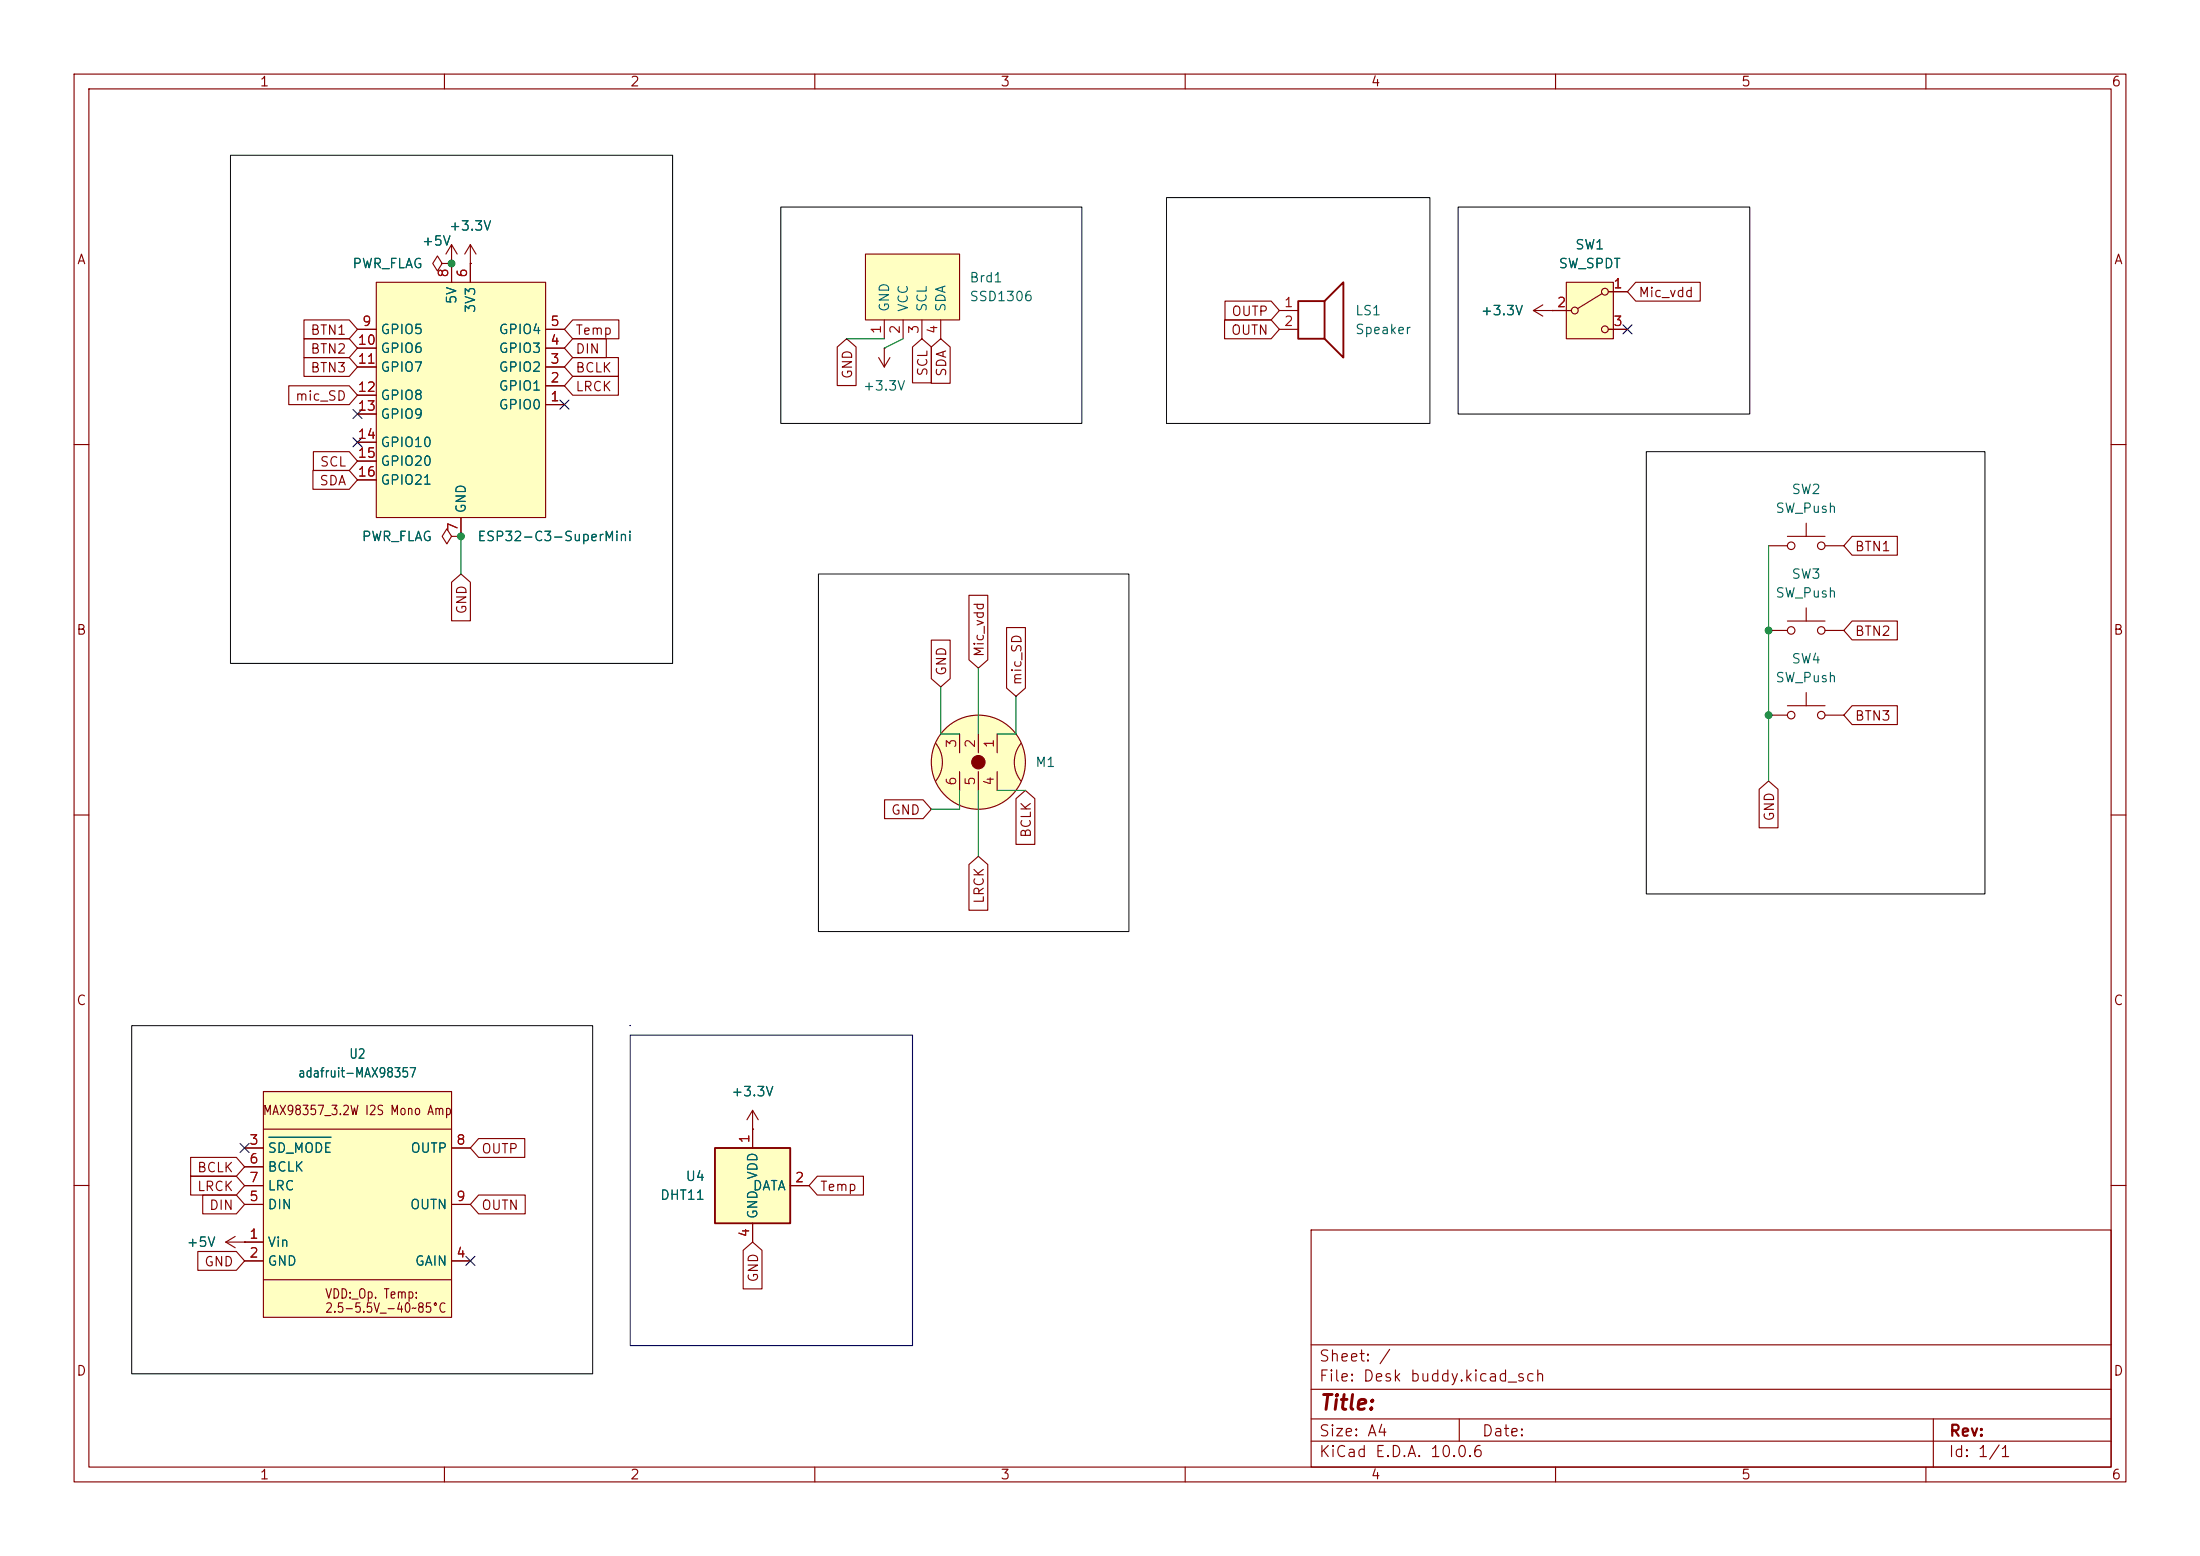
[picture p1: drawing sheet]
<svg xmlns="http://www.w3.org/2000/svg" width="297mm" height="210mm" viewBox="0 0 297 210" stroke-linecap="round" stroke-linejoin="round" font-family="sans-serif">
<g fill="none" stroke="#840000" stroke-width=".15">
<path d="M10 10h277v190h-277zM12 12h273v186h-273zM60 10v2M110 10v2M160 10v2M210 10v2M260 10v2M118.6 48.3l.8 1.2M119.4 47h.1M119.4 47v2.5M120.1 48.3l-.7 1.2M207 41.9l1.3 .8"/>
<path d="M207 41.9h2.5M208.3 41.1l-1.3 .8M209.5 41.9h.1M10 60h2M285 60h2M10 110h2M285 110h2M10 160h2M177 166h108v32h-108zM285 160h2M60 198v2M110 198v2"/>
<path d="M160 198v2M177 194.5h108M177 191.5h108M177 187.5h108M177 181.5h108M197 191.5v3M210 198v2M260 198v2M261 191.5v6.5"/>
</g>
<path d="M116.8 34.3h12.7v8.9h-12.7z" fill="#ffffc2"/>
<g fill="none" stroke="#840000" stroke-width=".15">
<path d="M116.8 34.3h12.7v8.9h-12.7zM119.4 43.2v2.5M121.9 43.2v2.5M124.5 43.2v2.5M127 43.2v2.5M238.8 73.7h2.5M241.3 72.4h5.1M243.8 70.6v1.8M246.4 73.7h2.5M238.8 96.5h2.5M238.8 85.1h2.5M241.3 95.3h5.1"/>
<path d="M241.3 83.8h5.1M243.8 82v1.8M243.8 93.5v1.8M246.4 96.5h2.5M246.4 85.1h2.5"/>
<circle cx="241.8" cy="73.7" r=".51"/>
<circle cx="245.9" cy="73.7" r=".51"/>
<circle cx="241.8" cy="85.1" r=".51"/>
<circle cx="241.8" cy="96.5" r=".51"/>
<circle cx="245.9" cy="96.5" r=".51"/>
<circle cx="245.9" cy="85.1" r=".51"/>
</g>
<path d="M35.6 147.3h25.4v30.5h-25.4z" fill="#ffffc2"/>
<path d="M33 154.9h2.6M33 157.5h2.6M35.6 147.3h25.4v30.5h-25.4zM35.6 152.4h25.4M61 154.9h2.5M33 167.6h2.6M33 170.2h2.6M33 162.6h2.6M33 160h2.6M35.6 172.7h25.4M61 170.2h2.5M61 162.6h2.5" fill="none" stroke="#840000" stroke-width=".15"/>
<path d="M36.3 153.5h8.4" fill="none" stroke="#006464" stroke-width=".15"/>
<path d="M50.8 38.1h22.9v31.8h-22.9z" fill="#ffffc2"/>
<g fill="none" stroke="#840000" stroke-width=".15">
<path d="M50.8 38.1h22.9v31.8h-22.9zM59.7 35.6l-.6-1.1-.7 1.1 .7 1 .6-1h1.3M61 35.6h.1M61 33v5.1M61 33l-.8 1.3M61 33l.7 1.3M63.5 35.6h.1M63.5 33v5.1M63.5 33l-.8 1.3M63.5 33l.8 1.3M48.3 49.5h2.5M48.3 47h2.5"/>
<path d="M48.3 44.5h2.5M48.3 53.3h2.5M48.3 55.9h2.5M48.3 59.7h2.5M73.7 54.6h2.5M73.7 52.1h2.5M73.7 49.5h2.5M73.7 47h2.5M73.7 44.5h2.5M172.7 44.5h2.6M172.7 41.9h2.6M48.3 62.2h2.5"/>
<path d="M48.3 64.8h2.5M61 72.4l-.7-1-.6 1 .6 1 .7-1h1.2M62.2 72.4h.1M62.2 69.9v2.5M129.5 99.1v2.5M132.1 99.1v2.5M134.6 99.1v2.5M126.3 100.3a4 4 0 0 1 0 5.1M129.5 104.1v2.6M132.1 104.1v2.6M134.6 104.1v2.6M137.8 100.3a4 4 0 0 0 0 5.1"/>
<path d="M101.6 152.4h.1M101.6 149.9l-.8 1.2M101.6 149.9l.8 1.2M101.6 149.9v2.5M30.5 167.6l1.2 .8M30.5 167.6h2.5M31.7 166.9l-1.2 .7M33 167.6h.1"/>
<circle cx="132.1" cy="102.9" r="6.3"/>
</g>
<circle cx="132.1" cy="102.9" r="6.3" fill="#ffffc2" stroke="#ffffc2" stroke-width=".14"/>
<circle cx="132.1" cy="102.9" r=".9" fill="#840000" stroke="#840000" stroke-width=".15"/>
<path d="M175.3 40.6h3.5v5.1h-3.5zM178.8 40.6l2.6-2.5v10.2l-2.6-2.6" fill="none" stroke="#840000" stroke-width=".25"/>
<path d="M96.5 154.9h10.2v10.2h-10.2z" fill="#ffffc2"/>
<path d="M96.5 154.9h10.2v10.2h-10.2z" fill="none" stroke="#840000" stroke-width=".25"/>
<path d="M101.6 152.4v2.5M101.6 165.1v2.5M106.7 160h2.5" fill="none" stroke="#840000" stroke-width=".15"/>
<path d="M211.5 38.1h6.3v7.6h-6.3z" fill="#ffffc2"/>
<g fill="none" stroke="#840000" stroke-width=".15">
<path d="M61 35.6h.1M61 35.6v2.5M63.5 35.6h.1M63.5 35.6v2.5M211.5 38.1h6.3v7.6h-6.3zM216.3 39.6l-3.3 2.1M217.2 39.4h2.5M220.8 38.1h8.7v2.5h-8.7l-1.1-1.2zM39 52.1h8.1l1.2 1.2-1.2 1.3h-8.1zM41 48.3h6.1l1.2 1.2-1.2 1.3h-6.1zM41 43.2h6.1l1.2 1.3-1.2 1.2h-6.1zM41 45.7h6.1l1.2 1.3-1.2 1.3h-6.1z"/>
<path d="M48.3 44.5h2.5M48.3 49.5h2.5M48.3 47h2.5M48.3 53.3h2.5M48.3 55.9h2.5M48.3 59.7h2.5M73.7 44.5h2.5M73.7 54.6h2.5M73.7 52.1h2.5M73.7 49.5h2.5M73.7 47h2.5M77.3 50.8h6.2v2.5h-6.2l-1.1-1.2z"/>
<path d="M77.3 43.2h6.2v2.5h-6.2l-1.1-1.2zM77.3 45.7h4.6v2.6h-4.6l-1.1-1.3zM77.3 48.3h6.2v2.5h-6.2l-1.1-1.3zM113 46.8l1.3-1.1 1.3 1.1v5.2h-2.6zM123.2 46.8l1.3-1.1 1.2 1.1v4.9h-2.5zM125.7 46.8l1.3-1.1 1.3 1.1v4.9h-2.6zM165.3 43.2h6.3l1.1 1.3-1.1 1.2h-6.3zM165.4 40.6h6.2l1.1 1.3-1.1 1.3h-6.2zM209.5 41.9h.1M209.5 41.9h2.6M217.2 44.5h2.5M42.2 63.5h4.9l1.2 1.3-1.2 1.2h-4.9z"/>
<path d="M42.3 61h4.8l1.2 1.2-1.2 1.3h-4.8zM48.3 62.2h2.5M48.3 64.8h2.5M61 78.6l1.2-1.1 1.3 1.1v5.2h-2.5zM62.2 72.4h.1M62.2 69.9v2.5M250 72.4h6.1v2.5h-6.1l-1.1-1.2zM125.7 86.4h2.6v5.2l-1.3 1.1-1.3-1.1zM130.8 80.3h2.6v8.8l-1.3 1.1-1.3-1.1zM135.9 84.7h2.5v8.2l-1.2 1.1-1.3-1.1zM250 95.2h6.1v2.6h-6.1l-1.1-1.3zM250 83.8h6.1v2.6h-6.1l-1.1-1.3z"/>
<path d="M119.4 107.9h5.2l1.1 1.3-1.1 1.3h-5.2zM130.8 116.7l1.3-1.1 1.3 1.1v6.2h-2.6zM137.2 107.8l1.2-1.1 1.3 1.1v6.2h-2.5zM237.5 106.5l1.3-1.1 1.2 1.1v5.2h-2.5zM25.7 158.7h6.2l1.1 1.3-1.1 1.3h-6.2zM25.7 156.2h6.2l1.1 1.3-1.1 1.3h-6.2zM33 154.9h2.6M33 157.5h2.6M61 154.9h2.5M64.6 153.7h6.2v2.5h-6.2l-1.1-1.3zM101.6 152.4h.1M101.6 152.4v2.5"/>
<path d="M110.3 158.7h6.3v2.6h-6.3l-1.1-1.3zM26.7 168.9h5.2l1.1 1.3-1.1 1.3h-5.2zM27.4 161.3h4.5l1.1 1.3-1.1 1.2h-4.5zM33 167.6h.1M33 160h2.6M33 167.6h2.6M33 170.2h2.6M33 162.6h2.6M61 170.2h2.5M61 162.6h2.5M64.6 161.3h6.3v2.5h-6.3l-1.1-1.2zM100.3 168.8l1.3-1.2 1.3 1.2v5.2h-2.6z"/>
<path d="M101.6 165.1v2.5M106.7 160h2.5"/>
<circle cx="216.7" cy="39.4" r=".46"/>
<circle cx="212.6" cy="41.9" r=".46"/>
<circle cx="216.7" cy="44.5" r=".46"/>
</g>
<path d="M114.3 45.7h5.1M121.9 45.7l-2.5 1.3M62.2 72.4v5.1M238.8 73.7v31.7M127 92.7v6.4h2.5M132.1 90.2v8.9M137.2 94v5.1h-2.6M129.5 106.7v2.5h-3.8M132.1 106.7v8.9M134.6 106.7h3.8" fill="none" stroke="#009600" stroke-width=".15"/>
<path d="M47.7 59.1l1.2 1.2M47.7 55.3l1.2 1.2M48.9 59.1l-1.2 1.2M48.9 55.3l-1.2 1.2M75.6 54l1.2 1.2M76.8 54l-1.2 1.2M219.1 43.8l1.2 1.3M220.3 43.8l-1.2 1.3M32.4 154.3l1.2 1.2M33.6 154.3l-1.2 1.2M62.9 169.6l1.2 1.2M64.1 169.6l-1.2 1.2" fill="none" stroke="#000084" stroke-width=".15"/>
<path d="M31.1 21h59.7v68.5h-59.7zM105.4 27.9h40.6v29.3h-40.6zM157.5 26.7h35.5v30.5h-35.5zM196.8 27.9h39.4v28h-39.4zM110.5 77.5h41.9v48.2h-41.9zM222.2 61h45.8v59.7h-45.8zM17.8 138.4h62.2v47h-62.2z" fill="none" stroke="#000" stroke-width=".14"/>
<path d="M85.1 138.4h.1M85.1 139.7h38.1v41.9h-38.1z" fill="none" stroke="#0000c2" stroke-width=".15"/>
<path d="M36.3 153.5h8.4" fill="none" stroke="#006464" stroke-width=".15"/>
<g fill="#009600" stroke="#009600" stroke-width=".14">
<circle cx="238.8" cy="96.5" r=".46"/>
<circle cx="238.8" cy="85.1" r=".46"/>
<circle cx="62.2" cy="72.4" r=".46"/>
<circle cx="61" cy="35.6" r=".46"/>
</g>
<text font-size="2" fill="#840000" x="178" y="190.8">Title:</text>
<g font-size="1.5" fill="#840000">
<text x="178" y="184.1">Sheet: /</text>
<text x="178" y="186.8">File: Desk buddy.kicad_sch</text>
<text x="178" y="197">KiCad E.D.A. 10.0.6</text>
<text x="178" y="194.2">Size: A4</text>
<text x="200" y="194.2">Date:</text>
<text x="263" y="197">Id: 1/1</text>
<text x="263" y="194.2">Rev:</text>
</g>
<g font-size="1.3" fill="#840000">
<text x="35" y="12">1</text>
<text x="85" y="12">2</text>
<text x="135" y="12">3</text>
<text x="185" y="12">4</text>
<text x="235" y="12">5</text>
<text x="285" y="12">6</text>
<text x="10.3" y="36">A</text>
<text x="285.3" y="36">A</text>
<text x="221.1" y="40.4">Mic_vdd</text>
<text x="41.8" y="45.5">BTN1</text>
<text x="77.6" y="45.5">Temp</text>
<text x="166.1" y="45.5">OUTN</text>
<text x="166.2" y="43">OUTP</text>
<text x="41.8" y="50.6">BTN3</text>
<text x="41.8" y="48">BTN2</text>
<text x="77.6" y="53.1">LRCK</text>
<text x="77.6" y="48">DIN</text>
<text x="77.6" y="50.6">BCLK</text>
<text x="115.4" y="51.2" transform="rotate(-90 115.4 51.2)">GND</text>
<text x="125.5" y="50.9" transform="rotate(-90 125.5 50.9)">SCL</text>
<text x="128.1" y="50.9" transform="rotate(-90 128.1 50.9)">SDA</text>
<text x="39.8" y="54.4">mic_SD</text>
<text x="43" y="65.8">SDA</text>
<text x="43.1" y="63.3">SCL</text>
<text x="250.3" y="74.7">BTN1</text>
<text x="63.3" y="83" transform="rotate(-90 63.3 83)">GND</text>
<text x="10.2" y="86">B</text>
<text x="133.1" y="88.8" transform="rotate(-90 133.1 88.8)">Mic_vdd</text>
<text x="250.3" y="86.1">BTN2</text>
<text x="285.2" y="86">B</text>
<text x="128.1" y="91.3" transform="rotate(-90 128.1 91.3)">GND</text>
<text x="138.2" y="92.6" transform="rotate(-90 138.2 92.6)">mic_SD</text>
<text x="250.3" y="97.6">BTN3</text>
<text x="120.2" y="110.3">GND</text>
<text x="139.5" y="113.2" transform="rotate(-90 139.5 113.2)">BCLK</text>
<text x="239.8" y="110.9" transform="rotate(-90 239.8 110.9)">GND</text>
<text x="133.1" y="122.1" transform="rotate(-90 133.1 122.1)">LRCK</text>
<text x="10.2" y="136">C</text>
<text x="285.2" y="136">C</text>
<text x="35.4" y="150.8">MAX98357_3.2W I2S Mono Amp</text>
<text x="64.9" y="156">OUTP</text>
<text x="26.5" y="161.1">LRCK</text>
<text x="26.5" y="158.5">BCLK</text>
<text x="110.6" y="161.1">Temp</text>
<text x="28.2" y="163.6">DIN</text>
<text x="64.9" y="163.6">OUTN</text>
<text x="27.5" y="171.2">GND</text>
<text x="102.7" y="173.2" transform="rotate(-90 102.7 173.2)">GND</text>
<text x="43.8" y="175.6">VDD:_Op. Temp:</text>
<text x="43.8" y="177.5">2.5-5.5V_-40~85°C</text>
<text x="10.2" y="186">D</text>
<text x="285.2" y="186">D</text>
<text x="35" y="200">1</text>
<text x="85" y="200">2</text>
<text x="135" y="200">3</text>
<text x="185" y="200">4</text>
<text x="235" y="200">5</text>
<text x="285" y="200">6</text>
</g>
<g font-size="1.3" fill="#006464">
<text x="56.9" y="33.5">+5V</text>
<text x="60.5" y="31.4">+3.3V</text>
<text x="212.6" y="34">SW1</text>
<text x="47.5" y="36.5">PWR_FLAG</text>
<text x="61.9" y="41.1" transform="rotate(-90 61.9 41.1)">5V</text>
<text x="130.8" y="38.4">Brd1</text>
<text x="130.8" y="41">SSD1306</text>
<text x="210.3" y="36.5">SW_SPDT</text>
<text x="51.3" y="45.4">GPIO5</text>
<text x="51.3" y="48">GPIO6</text>
<text x="64.5" y="42.3" transform="rotate(-90 64.5 42.3)">3V3</text>
<text x="67.2" y="48">GPIO3</text>
<text x="67.2" y="45.4">GPIO4</text>
<text x="120.3" y="42.2" transform="rotate(-90 120.3 42.2)">GND</text>
<text x="122.9" y="42.2" transform="rotate(-90 122.9 42.2)">VCC</text>
<text x="125.4" y="42.2" transform="rotate(-90 125.4 42.2)">SCL</text>
<text x="128" y="42.2" transform="rotate(-90 128 42.2)">SDA</text>
<text x="182.9" y="42.9">LS1</text>
<text x="182.9" y="45.4">Speaker</text>
<text x="199.8" y="42.9">+3.3V</text>
<text x="51.3" y="50.5">GPIO7</text>
<text x="67.2" y="53">GPIO1</text>
<text x="67.2" y="50.5">GPIO2</text>
<text x="116.4" y="53">+3.3V</text>
<text x="51.3" y="54.3">GPIO8</text>
<text x="51.3" y="56.8">GPIO9</text>
<text x="67.2" y="55.6">GPIO0</text>
<text x="51.3" y="60.7">GPIO10</text>
<text x="51.3" y="63.2">GPIO20</text>
<text x="51.3" y="65.7">GPIO21</text>
<text x="63.2" y="69.4" transform="rotate(-90 63.2 69.4)">GND</text>
<text x="239.6" y="69.5">SW_Push</text>
<text x="241.8" y="67">SW2</text>
<text x="48.7" y="73.4">PWR_FLAG</text>
<text x="64.4" y="73.4">ESP32-C3-SuperMini</text>
<text x="239.6" y="81">SW_Push</text>
<text x="241.8" y="78.4">SW3</text>
<text x="241.8" y="89.9">SW4</text>
<text x="239.6" y="92.4">SW_Push</text>
<text x="139.7" y="103.8">M1</text>
<text x="47.1" y="143.2">U2</text>
<text x="40.2" y="145.7">adafruit-MAX98357</text>
<text x="98.6" y="148.3">+3.3V</text>
<text x="36" y="155.9">SD_MODE</text>
<text x="55.3" y="155.9">OUTP</text>
<text x="36" y="158.4">BCLK</text>
<text x="36" y="161">LRC</text>
<text x="92.5" y="159.7">U4</text>
<text x="101.5" y="161">DATA</text>
<text x="102.6" y="159.3" transform="rotate(-90 102.6 159.3)">VDD</text>
<text x="36" y="163.5">DIN</text>
<text x="55.3" y="163.5">OUTN</text>
<text x="89" y="162.3">DHT11</text>
<text x="102.6" y="164.6" transform="rotate(-90 102.6 164.6)">GND</text>
<text x="25.1" y="168.6">+5V</text>
<text x="36" y="168.6">Vin</text>
<text x="36" y="171.1">GND</text>
<text x="55.9" y="171.1">GAIN</text>
</g>
<g font-size="1.3" fill="#a90000">
<text x="60.8" y="37.6" transform="rotate(-90 60.8 37.6)">8</text>
<text x="63.4" y="37.6" transform="rotate(-90 63.4 37.6)">6</text>
<text x="173.3" y="41.8">1</text>
<text x="210.1" y="41.8">2</text>
<text x="217.7" y="39.2">1</text>
<text x="48.2" y="46.9">10</text>
<text x="48.8" y="44.3">9</text>
<text x="74.2" y="46.9">4</text>
<text x="74.2" y="44.3">5</text>
<text x="119.2" y="45.2" transform="rotate(-90 119.2 45.2)">1</text>
<text x="121.8" y="45.2" transform="rotate(-90 121.8 45.2)">2</text>
<text x="124.3" y="45.2" transform="rotate(-90 124.3 45.2)">3</text>
<text x="126.9" y="45.2" transform="rotate(-90 126.9 45.2)">4</text>
<text x="173.3" y="44.3">2</text>
<text x="217.7" y="44.3">3</text>
<text x="48.2" y="49.4">11</text>
<text x="48.2" y="53.2">12</text>
<text x="74.2" y="51.9">2</text>
<text x="74.2" y="49.4">3</text>
<text x="48.2" y="55.7">13</text>
<text x="48.2" y="59.6">14</text>
<text x="74.2" y="54.5">1</text>
<text x="48.2" y="62.1">15</text>
<text x="48.2" y="64.6">16</text>
<text x="62.1" y="71.9" transform="rotate(-90 62.1 71.9)">7</text>
<text x="129.4" y="101.1" transform="rotate(-90 129.4 101.1)">3</text>
<text x="131.9" y="101.1" transform="rotate(-90 131.9 101.1)">2</text>
<text x="134.5" y="101.1" transform="rotate(-90 134.5 101.1)">1</text>
<text x="129.4" y="106.1" transform="rotate(-90 129.4 106.1)">6</text>
<text x="131.9" y="106.1" transform="rotate(-90 131.9 106.1)">5</text>
<text x="134.5" y="106.1" transform="rotate(-90 134.5 106.1)">4</text>
<text x="33.6" y="154.8">3</text>
<text x="61.5" y="154.8">8</text>
<text x="101.5" y="154.4" transform="rotate(-90 101.5 154.4)">1</text>
<text x="33.6" y="157.3">6</text>
<text x="33.6" y="159.9">7</text>
<text x="107.2" y="159.9">2</text>
<text x="33.6" y="167.5">1</text>
<text x="33.6" y="162.4">5</text>
<text x="61.5" y="162.4">9</text>
<text x="101.5" y="167.1" transform="rotate(-90 101.5 167.1)">4</text>
<text x="33.6" y="170">2</text>
<text x="61.5" y="170">4</text>
</g>
</svg>
